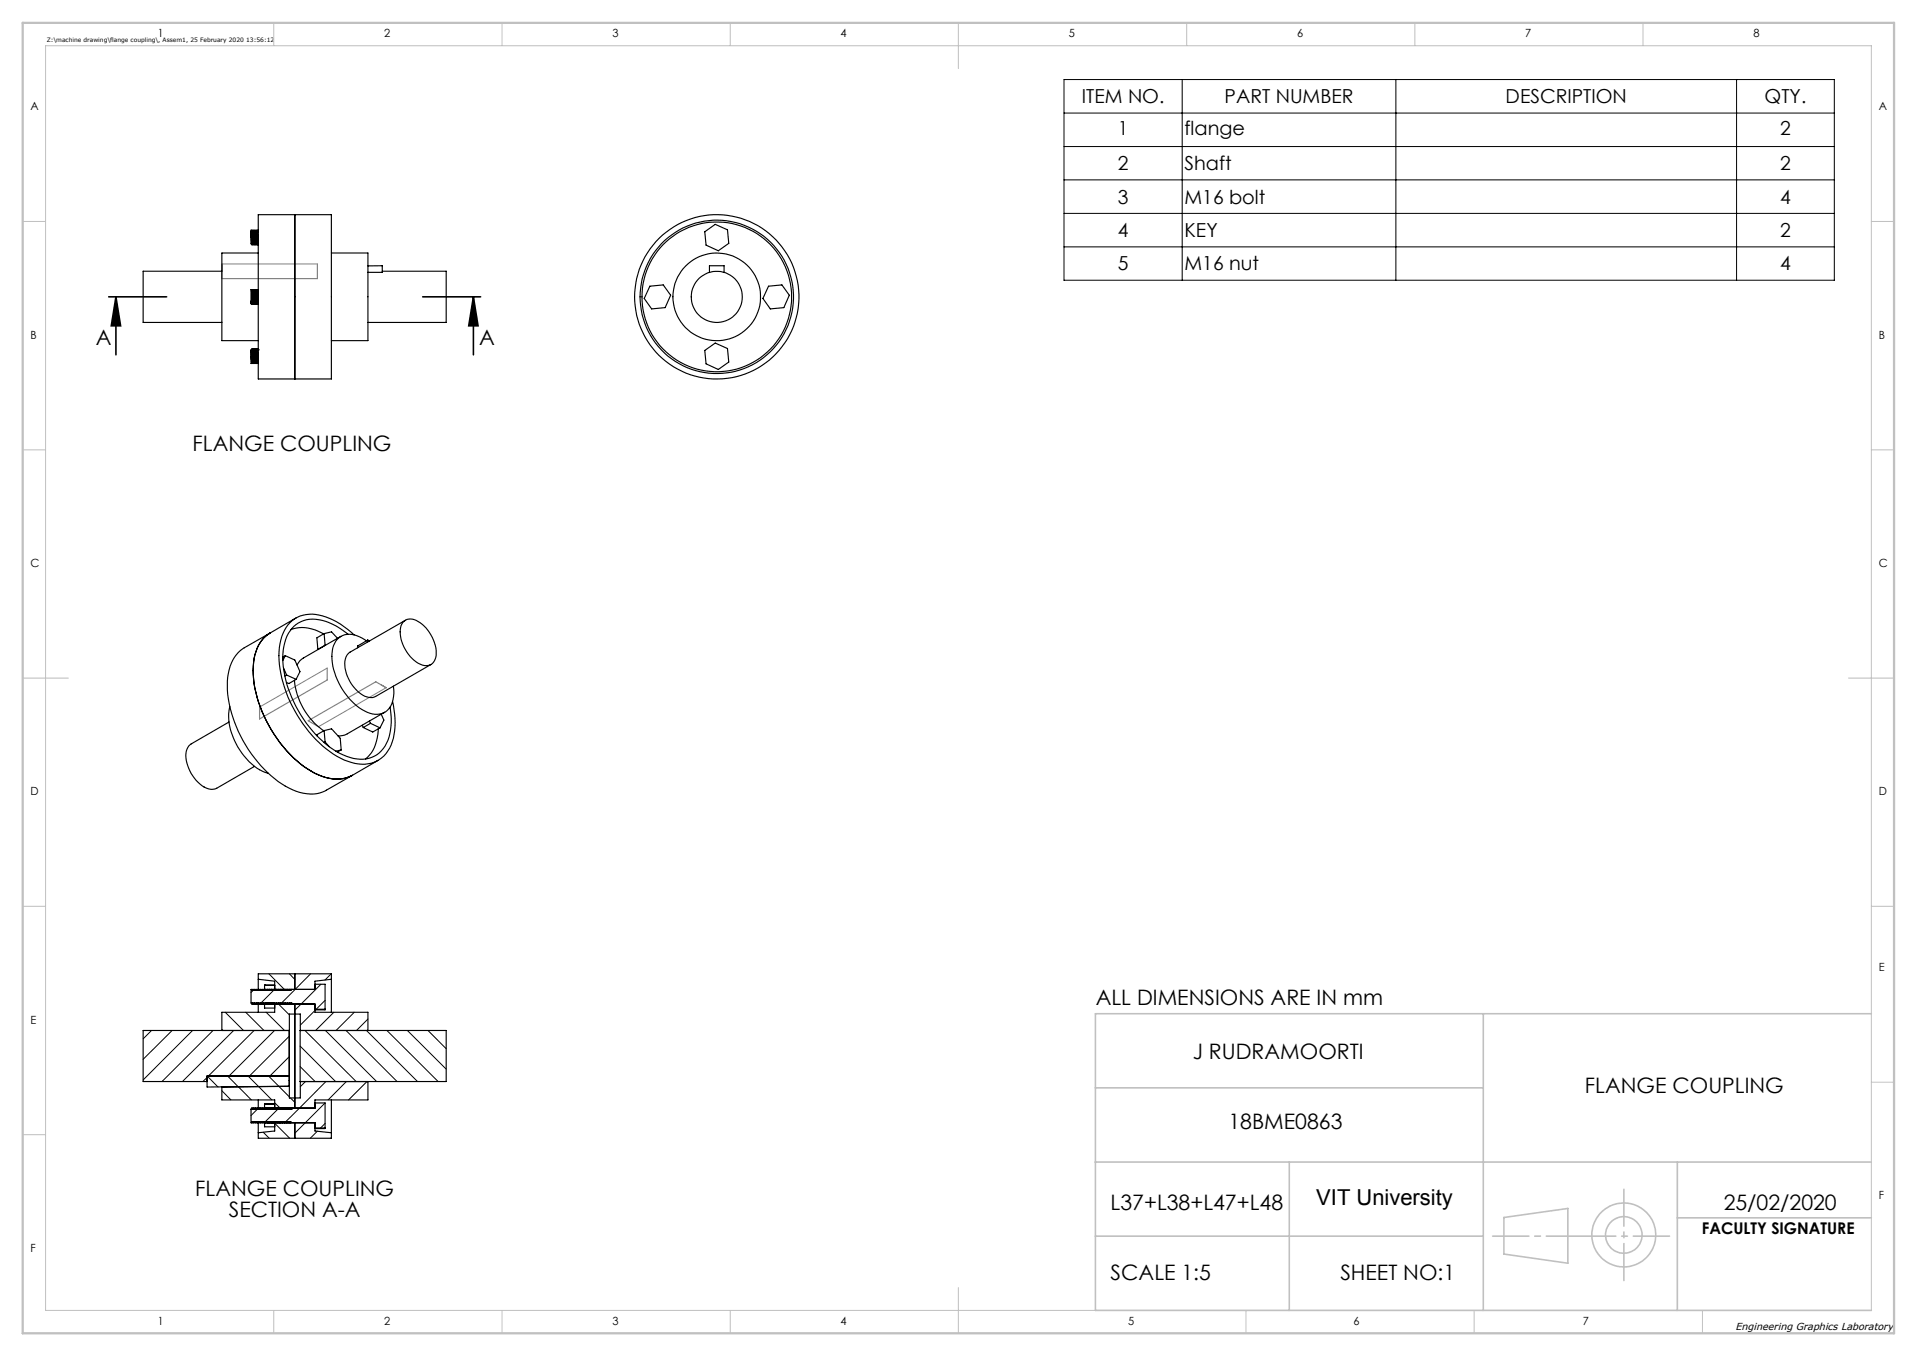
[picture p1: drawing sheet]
<svg xmlns="http://www.w3.org/2000/svg" width="420mm" height="297mm" viewBox="0 0 420 297" stroke-linecap="round" stroke-linejoin="round" font-family="sans-serif">
<path d="M23.8 65h12.7M25.4 65l1 6.4h-2zM25.4 65v12.7M92.6 65h12.7M103.7 65l1 6.4h-2zM103.7 65v12.7" fill="none" stroke="#000" stroke-width=".35"/>
<g fill="none" stroke="#c0c0c0" stroke-width=".35">
<path d="M240 238.3h85M325 222v65M410 222h-170v65h170M240 254.5h170M282.5 254.5v32.5M367.5 254.5v32.5M240 270.8h85M329.5 266.7l14-2v12l-14-2zM367.5 266.7h42.5"/>
<circle cx="355.8" cy="270.5" r="7"/>
<circle cx="355.8" cy="270.5" r="4"/>
</g>
<g fill="none" stroke="#000" stroke-width=".22">
<path d="M233.1 17.4h168.8v44h-168.8zM259 17.4v44M305.8 17.4v44M380.5 17.4v44M233.1 32.1h168.8M233.1 39.4h168.8M233.1 24.8h168.8M233.1 46.7h168.8M233.1 54.1h168.8M55.6 216.8l-.6 .6M58.9 213.3l3.4 3.4M60.1 216.7l-2.9 3"/>
<path d="M60.1 216.7h.1M60.2 216.7h.1M61 219.9l2.4 2.4M63.4 213.3l1.2 1.2M68.1 213.3l-6.5 6.5M70.3 215.6l-5.7 5.7M71.2 219.1l-1.9 1.9M72.6 213.3l-1.4 1.4M33.2 225.7l-1.8 1.8M37.7 225.7l-6.3 6.3M42.2 225.7l-10.8 10.8M45.4 236l-.9 .9"/>
<path d="M45.4 235.7l2.4 2.4M46.7 225.7l-11.2 11.2M48.6 238.9l2 2M48.6 225.5l.3 .2M49.4 221.7l3.9 4M49.9 235.7l5.2 5.2M51.2 225.7l-11.2 11.2M53.8 221.7l4 4M54.4 235.7l2.3 2.3M55.7 225.7l-10.1 10M56.7 238l2.8 2.9M58.3 221.7l4 4"/>
<path d="M58.8 235.7l4.6 4.5M60.1 225.7l-9.9 10M63.4 227l-8.8 8.7M63.4 231.5l-4.3 4.2M63.4 235.7h.1M65.8 233.6l3.2 3.3M65.8 229.1l7.7 7.8M66.8 225.7l11.2 11.2M66.9 236.9l-1.1 1.1M69 221.3l-3.2 3.2M71.3 225.7l11.2 11.2M71.4 236.9l-8.9 8.8"/>
<path d="M73.1 221.7l-4 4M75.8 225.7l11.2 11.2M75.9 236.9l-4 4M77.6 221.7l-4 4M80.3 225.7l11.2 11.2M80.4 236.9l-4 4M80.6 223.2l-2.5 2.5M84.8 225.7l11.2 11.2M89.3 225.7l8.5 8.5M93.8 225.7l4 4M56.6 242.8l-1.6 1.5M57.7 248l1.3 1.3"/>
<path d="M58 245.8l-.1 .1M60.2 241.5l1.2 1.2M60.2 246l3.3 3.3M61 242.8l-2.9 2.9M63.6 240.5l1 .9M64.6 245.9h.1M69.5 247.8l-1.5 1.5M71.2 241.6l-6.6 6.6M71.2 246.1l-1 .9M72.6 249.2l-.1 .1"/>
</g>
<g fill="none" stroke="#c0c0c0" stroke-width=".22">
<path d="M10 10h400v277h-400zM60 5v5M110 5v5M160 5v5M210 5v10M260 5v5M310 5v5M360 5v5M5 48.5h5M410 48.5h5M5 98.5h5M410 98.5h5"/>
<path d="M5 148.5h10M405 148.5h10M5 198.5h5M410 198.5h5M410 237h5M5 248.5h5M60 287v5M110 287v5M160 287v5M210 282v10M273 287v5M323 287v5"/>
<path d="M373 287v5"/>
</g>
<path d="M327 270.8h38.8" fill="none" stroke="#c0c0c0" stroke-width=".35" stroke-dasharray="15.2 1.3 1.3 1.3" stroke-dashoffset="7.3"/>
<path d="M355.8 260.5v20" fill="none" stroke="#c0c0c0" stroke-width=".35" stroke-dasharray="15.2 1.3 1.3 1.3" stroke-dashoffset="7.1"/>
<path d="M5 5h410v287h-410z" fill="none" stroke="#c0c0c0" stroke-width=".5"/>
<path d="M48.6 57.8h20.9M71.7 146.3l-14.8 8.6M84.6 150.6l-14.8 8.6" fill="none" stroke="#808080" stroke-width=".22"/>
<path d="M48.6 57.8v3.2h20.9v-3.2M71.7 146.3v2.6l-14.8 8.6v-2.6M83.5 150l1.1 .6-2.3-1.3-14.8 8.6 2.3 1.3" fill="none" stroke="#808080" stroke-width=".25"/>
<path d="M103.7 65l1 6.4h-2zM25.4 65l1 6.4h-2z" fill="#000"/>
<g fill="none" stroke="#000" stroke-width=".25">
<path d="M48.6 59.4h-17.2v11.2h17.2M55 50.9v2.5h.1M55 50.7l.1 2.9h.3M55 50.9l.1 1.1M55 50.7v.2M55.2 50.6h.2M55.2 50.4h-.2v.3M55.2 50.4l.2 3.2v-.2M55.2 52l.2 1.4M55.3 50.6l.1-.2 .1 3.1 .3 .1M55.4 53.4h.1M55.4 50.7l.1 1.3"/>
<path d="M55.4 50.4h.2M55.6 50.6h.2v-.2l.1 3.1 .3 .1M55.6 50.4l.2 3.2v-.2M55.7 52l.1 1.4M55.8 53.4h.1M55.8 50.7v1.3M55.8 50.4h.2M56 50.6h.2v-.2l.1 3.2h.3M56 50.4l.2 3.2v-.2M56.1 52l.1 1.4h.1M56.2 50.7l.1 1.3M56.2 50.4h.2"/>
<path d="M56.4 50.6h.2v-.2v.3M56.4 50.4l.2 3.2-.2-1.6M56.6 50.7v.2M56.6 50.4h.1M56.6 47h16v36h-16zM56.6 55.4h-8v19.2h8M64.6 47v36zM72.6 55.4h8v19.2h-8M80.6 58.2h3.1v1.5h-3.1M83.7 59.4h14.1v11.2h-17.2M154.4 50.8l2.3-1.7 2.7 1.2 .3 3-2.3 1.6-2.7-1.2zM155.4 59.7v-1.5h3.2v1.5"/>
<path d="M55 76.7l.2-.3 .1 3.1 .3 .1M55 66l.1-2.6 .1 3.2v-.2h.2M55 76.7v2.9h.2M55 76.7l.2 2.9v-.2M55 66l.1 .6M55 66v.4M55.1 78l.1 1.4M55.1 66.6h.1M55.1 63.6h.1M55.2 79.4h.1M55.2 65h.1M55.2 76.7v1.3"/>
<path d="M55.2 65v1.4M55.2 76.4h.2M55.2 63.6l.1-.2 .2 3.2M55.2 63.4l.3 .1 .1 3.1 .1-.2M55.2 63.6l.2 1.4M55.4 76.4l.2 3.2v-.2M55.4 76.6h.2v-.2l.1 3.2h.3M55.5 78l.1 1.4h.1M55.5 66.6h.2M55.5 63.6h.2M55.6 65h.1M55.6 76.7l.1 1.3"/>
<path d="M55.6 65l.1 1.4M55.6 76.4h.2M55.6 63.6l.1-.2 .1 3.2M55.7 66.4h.1M55.7 63.4h.2l.2 3.2v-.2M55.7 63.6l.1 1.4M55.8 76.6h.2v-.2l.1 3.1 .3 .1M55.8 76.4l.2 3.2v-.2M55.8 78l.2 1.4h.1M55.8 66.6h.3M55.9 63.6h.2M56 65h.1"/>
<path d="M56 76.7l.1 1.3M56 65l.1 1.4M56 76.4h.2M56 63.6l.1-.2 .2 3.2M56.1 66.4h.1M56.1 63.4h.2v.3l.1 2.9v-.2h.2M56.1 63.6l.1 1.4M56.2 76.4l.2 3.2v-.2M56.2 76.6h.2v-.2l.2 3.2M56.3 78l.1 1.4M56.3 66.6h.1M56.3 63.6h.1"/>
<path d="M56.4 79.4h.1M56.4 65h.1M56.4 76.7v1.3M56.4 65v1.4M56.4 76.4h.2M56.4 63.6l.1-.2 .1 2.6M56.4 63.6l.2 1.4M56.4 63.4h.2M56.6 76.4v.3M56.6 76.6h.1M142.4 62.7l2.9-.3 1.6 2.3-1.2 2.7-2.9 .3-1.7-2.3zM154.4 76.8l2.3-1.7 2.7 1.2 .3 3-2.3 1.6-2.7-1.2z"/>
<path d="M168.4 62.7l2.9-.3 1.6 2.3-1.2 2.7-2.9 .3-1.7-2.3zM59.2 138.6a8.4 8.4 0 0 0-3.7 7.4 26.5 26.5 0 0 0 5.8 16.7 20.9 20.9 0 0 0 10 7.6 7.7 7.7 0 0 0 5.9-.5M59.2 138.6l-5.7 3.3a8.6 8.6 0 0 0-3.7 7.3 27.8 27.8 0 0 0 10.3 21.3 11.8 11.8 0 0 0 9.9 3.2l1.2-.5 6-3.4M63.7 137.9a8.2 8.2 0 0 1 7.2 .9M64.8 135.4l-5.6 3.2M71 138.8l1.6-.4 1.3 1.4M71 138.8l.2 2.5M71 138.8l-1.6 .9 .2 2.5M74.7 139.4l-8.3 4.7-.7 .6-.6 1M76.3 138.9a11.8 11.8 0 0 0-9.2-3.2 6.7 6.7 0 0 0-4.9 5.9 21.8 21.8 0 0 0 3.2 14.1 22.4 22.4 0 0 0 10.6 10 6.6 6.6 0 0 0 8-1.7 12.1 12.1 0 0 0 1.5-9.1M77.6 139.1a14.4 14.4 0 0 0-9.9-4.6 6.6 6.6 0 0 0-6.2 5.7 21.7 21.7 0 0 0 2.5 14.5 25.3 25.3 0 0 0 11.4 11.8 8.1 8.1 0 0 0 7.7-.1 8.5 8.5 0 0 0 3.4-7.2v-2.8l-.5-2.7M88.3 136.3a2.66 2.66 0 0 1 3.8 .1 8.4 8.4 0 0 1 3.4 7.5 2.35 2.35 0 0 1-3.9 1.4 8.2 8.2 0 0 1-3.7-8.3z"/>
<path d="M88.8 135.9l-12.1 6.9a3.6 3.6 0 0 0-1 4.1 8.1 8.1 0 0 0 4.7 5.7l1.2 .2 .7-.3 12.1-6.9M50.2 158.1l-8.3 4.8a3.6 3.6 0 0 0-.9 4.2 7.8 7.8 0 0 0 5 5.8h.8l.7-.3 8.3-4.8M50.3 154.8a13.2 13.2 0 0 0 3.7 11.4 9.2 9.2 0 0 0 4.8 3.2M62.1 146.3l.7 1.5M62.5 143.6l-.5 1M62.5 143.6l2.1 1 1.1 2.5-.8 1.7M62.5 143.6l-.6 .3M62.8 147.8l2.1 1M62.8 147.8l-.4 .3M64.5 149a15.1 15.1 0 0 0 6.4 11.1M64.9 148.8l-1.6 .9-.5-.2M69.6 142.2l.1 .1"/>
<path d="M71.2 141.3l.1 .1M71.2 141.3l-1.6 .9M78.4 141.5v.4M78.4 141.5h.1M79.4 158.9l.2 .4M79.6 159.3l2.1 1 1.6-.9M80.3 140.4a5.3 5.3 0 0 0-5.7-1 5.1 5.1 0 0 0-1.9 5.1 14.7 14.7 0 0 0 7.8 11.5 3.8 3.8 0 0 0 5.7-3.4v-2.3M80.6 140.2v.4M80.6 140.2l.3 .2M80.6 140.2l-2.2 1.3M80.9 157.9l.3 .5M81.2 158.4l2.1 1"/>
<path d="M81.2 158.4l-1.6 .9M82.9 159.6a8.6 8.6 0 0 1-2.8 6.6M83.5 156.5l.6 1.2-.8 1.7M84.3 156l-8.4 4.8-.9 .3-1 .1M71 160l.2 2.5M71 160l1.6-.4 1.9 2.1 .3 2.5M71 160l-1.6 .9 .1 .3M71.2 162.5l.9 1M71.2 162.5l-.2 .2M74.8 164.2l-1.2 .3M74.8 164.2l-.9 .5M82.8 166.5l-5.6 3.3"/>
<path d="M55.4 216.7l.4 .2M55.4 219.7l.4 .2M55.4 219.7v.2M55.4 216.7v.2l-.4-.2v3l.4 .2M55.4 216.7l-.1 .2M55.8 216.7v.2M55.8 216.7l.4 .2M55.8 219.7l.4 .2M55.8 219.7v.2M55.8 216.7l-.1 .2M56.2 216.7v.2M56.2 216.7l.4 .2"/>
<path d="M56.2 219.9v-.2l.4 .2M56.2 216.7l-.1 .2M56.2 219.7v.2M56.6 216.7v.2M56.6 216.7l.4 .2M56.6 219.9v-.2l.4 .2M56.6 216.7l-.1 .2M56.6 219.9v-.2v2M56.6 214.5v2.2M56.6 214.5l3.6 .4v1.8M56.6 214.5v-1.2h16v1.2M57 216.7v.2"/>
<path d="M57 216.7l.4 .2M57 219.7l.4 .2M57 219.7v.2M57 216.7l-.1 .2M57.4 216.7v.2M57.4 216.7l.3 .2M57.4 219.9v-.2l.3 .2M57.4 216.7l-.1 .2M57.4 219.7v.2M57.7 216.7h.6v.2M57.7 216.7v.2M57.7 219.9v-.2h.3v.2"/>
<path d="M57.8 219.7l-.1 .2M58 215.8h.1M58 215.8v1.1h.2v-.2l-.1 .2M58 219.9v.9h2.2M58 215.8h2.2M58.3 219.7v.2M58.3 219.7h-.2v.2M58.3 216.9h.2M58.3 216.9h.3M58.3 219.7l-.3 .2M58.5 216.7v.2M58.5 219.7v.2h-.2"/>
<path d="M58.5 219.7h.2v.2M58.5 216.7l.4 .2M58.6 219.7h.2v.2M58.6 216.7l-.1 .1M58.7 216.7v.2h.2M58.8 219.7l-.1 .2M58.9 219.7h.2v.2M58.9 216.7v.2M58.9 219.7v.2h-.2M58.9 216.7h.3v.2h.2v-.2l-.1 .1M58.9 219.7h.3v.2M58.9 216.7v.1"/>
<path d="M59.1 216.7v.2h.2v-.2h.2v.2M59.2 219.7l-.1 .2M59.5 219.7v.2M59.5 216.9h.2v-.2l.4 .2M59.5 219.7h-.2v.2M59.5 219.9h.3v-.2h.2v.2M59.5 219.7h-.1v.2h-.3M59.7 219.9v-.2h.2v.2M59.7 216.8l.1-.1v.2h-.3M59.9 216.7v.2h.2M59.9 219.9h9.1v1.8h11.6v4M60 219.7l-.1 .2"/>
<path d="M60.1 216.7v.2M60.1 216.7v.1M60.4 219.9v-.2h-.3l.1 2h-11.6v4M60.4 216.7v.2h.2v-.2l-.1 .2M60.6 219.7v.2v-.2h.1v.2M60.7 216.7v.2h.3v-.2l-.1 .2M61 219.7v.2v-.2h.2v.2M61.2 216.7v.2h.1v-.2v.2M61.4 219.7l-.1 .2v-.2h.3v.2M61.6 216.7v.2h.2v-.2l-.1 .2M61.8 219.7h.1v.2M61.8 219.7v.2z"/>
<path d="M61.9 216.7v.2h.3v-.2l-.1 .2M62.2 219.7h.2v.2M62.2 219.7v.2zM62.4 216.7v.2h.1v-.2v.2M62.6 219.7l-.1 .2v-.2h.3v.2M62.8 216.7v.2h.2v-.2l-.1 .2M63 219.7h.1v.2M63 219.7v.2zM63.1 216.7v.2h.3v-.2l-.1 .2M63.4 219.7h.2v.2M63.4 219.7v.2zM63.6 216.7v.2h.1v-.2v.2"/>
<path d="M63.7 219.7h.3v.2M63.7 219.7v.2zM64.6 213.3v3.4M64.6 219.9v2.2M69 215.6h2.2v5.6h-2.2M72.6 214.5v7.2M72.6 214.5l-3.6 .4v1.8h-8.9M48.6 238.1v2.8h11.6v2M48.6 238.1h.1M63.4 235.7h-18v2.4l18-.2-14.8 .2M63.4 236.7h.1M63.4 236.7v-11h-32v11.2h14"/>
<path d="M63.4 222.1h2.4v18.4h-2.4zM64.6 222.1v18.4M65.8 225.7h32v11.2h-32M69 221h2.2M80.6 236.9v4h-11.6v1.8h-9.1v.2h-.2v-.2M55 242.9h.1M55 242.9h.2M55 242.9v3h.2M55.2 245.7l.4 .2M55.2 245.7v.2M55.2 242.7v.2M55.2 242.7l.4 .2"/>
<path d="M55.2 242.7l-.1 .2M55.6 242.7l.4 .2M55.6 245.9v-.2l.4 .2M55.6 242.7v.2M55.6 242.7l-.1 .2M55.6 245.7v.2M56 242.7v.2M56 242.7l.4 .2M56 245.9v-.2l.4 .2M56 242.7l-.1 .2M56 245.7v.2M56.4 242.7v.2"/>
<path d="M56.4 242.7l.4 .2M56.4 245.7l.4 .2M56.4 245.7v.2M56.4 242.7l-.1 .2M56.6 245.9v2.2M56.6 240.9v2M56.6 248.1v1.2h16v-1.2M56.8 242.7v.2M56.8 242.7l.3 .2M56.8 245.9v-.2l.3 .2M56.8 242.7l-.1 .2M56.8 245.7v.2"/>
<path d="M57.1 242.7v.2M57.1 242.7h.3v.2h.2v-.2M57.1 245.9v-.2l.5 .2M57.2 245.7l-.1 .2M57.6 245.7h.1v.2h.6v-.2M57.6 242.7l.4 .2M57.6 245.7v.2M57.6 242.7l-.1 .2M58 241.8h.1M58 242.7v.2M58 242.7l.3 .2M58 242.7l-.1 .2"/>
<path d="M58 245.9v.9h2.2M58 241.8v.9M58 241.8h2.2M58 245.7v.2M58.1 242.7v.2h.2M58.2 245.7v.2M58.2 245.7h-.2v.2M58.2 245.7h-.2M58.3 242.7h.2v.2M58.3 245.7h.2M58.3 242.7v.2M58.3 245.7h.3"/>
<path d="M58.3 242.7v.1M58.5 242.9l.4-.2v.2M58.5 245.7v.2M58.6 245.7l-.1 .2M58.7 242.8l.1-.1v.2h-.2M58.9 245.7h-.2v.2M58.9 242.9h.2v-.2h.3v.2h.1M58.9 245.7v.2M58.9 245.9h.3v-.2h.2v.2M58.9 245.7h-.1v.2h-.3M59.1 245.9v-.2h.2v.2M59.1 242.8l.1-.1v.2h-.3"/>
<path d="M59.3 242.7v.2h.2M59.4 245.7l-.1 .2M59.5 245.7h.2v.2M59.5 245.7v.2h-.2M59.5 242.7v.2M59.5 242.7h.3v.2h.2v-.2l-.1 .1M59.5 245.7h.3v.2M59.5 242.7v.1M59.8 245.7l-.1 .2M60.1 245.7h-.2v.2M60.1 245.7v.2M60.1 242.7v.2h.3v-.2l-.1 .2"/>
<path d="M60.1 245.7h-.1v.2h-.3M60.1 245.9h8.9v1.8l3.6 .4M60.2 245.9v1.8l-3.6 .4M60.4 245.7v.2v-.2h.2v.2M60.6 242.7v.2h.1v-.2v.2M60.8 245.7l-.1 .2v-.2h.3v.2M61 242.7v.2h.2v-.2l-.1 .2M61.2 245.7h.1v.2M61.2 245.7v.2zM61.3 242.7v.2h.3v-.2l-.1 .2M61.6 245.7v.2v-.2h.2v.2M61.8 242.7v.2h.1v-.2v.2"/>
<path d="M62 245.7l-.1 .2v-.2h.3v.2M62.2 242.7v.2h.2v-.2l-.1 .2M62.4 245.7h.1v.2M62.4 245.7v.2zM62.5 242.7v.2h.3v-.2l-.1 .2M62.8 245.7h.2v.2M62.8 245.7v.2zM63 242.7v.2h.1v-.2v.2M63.2 245.7l-.1 .2v-.2h.3v.2M63.4 242.7v.2h.2v-.2l-.1 .2M63.6 245.7h.1v.2M63.6 245.7v.2z"/>
<path d="M63.7 242.7v.2h.3v-.2l-.1 .2M64.6 240.5v2.2M64.6 245.9v3.4M69 241.6h2.2v5.6h-2.2M69 247h2.2M72.6 240.9v7.2"/>
<circle cx="157" cy="65" r="9.6"/>
<circle cx="157" cy="65" r="16.8"/>
<circle cx="157" cy="65" r="18"/>
<circle cx="157" cy="65" r="5.6"/>
<circle cx="157" cy="65" r="16.4"/>
</g>
<text font-size="4.8" x="288.4" y="264">VIT University</text>
<g font-size="4.7">
<text x="21" y="75.6">A</text>
<text x="105" y="75.6">A</text>
<text x="42.2" y="98.7">FLANGE COUPLING</text>
<text x="240.1" y="220.2">ALL DIMENSIONS ARE IN mm</text>
<text x="261.3" y="231.9">J RUDRAMOORTI</text>
<text x="347.3" y="239.4">FLANGE COUPLING</text>
<text x="269.2" y="247.3">18BME0863</text>
<text x="42.8" y="262">FLANGE COUPLING</text>
<text x="50.1" y="266.5">SECTION A-A</text>
<text x="243.3" y="264.9">L37+L38+L47+L48</text>
<text x="377.7" y="264.9">25/02/2020</text>
<text x="243.3" y="280.3">SCALE 1:5</text>
<text x="293.7" y="280.3">SHEET NO:1</text>
</g>
<g font-size="4.2">
<text x="237" y="22.6">ITEM NO.</text>
<text x="268.3" y="22.6">PART NUMBER</text>
<text x="329.9" y="22.6">DESCRIPTION</text>
<text x="386.6" y="22.6">QTY.</text>
<text x="244.9" y="29.5">1</text>
<text x="259.5" y="29.5">flange</text>
<text x="390" y="29.5">2</text>
<text x="244.9" y="37.3">2</text>
<text x="259.5" y="37.3">Shaft</text>
<text x="390" y="37.3">2</text>
<text x="244.9" y="44.6">3</text>
<text x="259.5" y="44.6">M16 bolt</text>
<text x="390" y="44.6">4</text>
<text x="244.9" y="51.9">4</text>
<text x="259.5" y="51.9">KEY</text>
<text x="390" y="51.9">2</text>
<text x="244.9" y="59.2">5</text>
<text x="259.5" y="59.2">M16 nut</text>
<text x="390" y="59.2">4</text>
</g>
<text font-size="3.5" x="372.9" y="270.3">FACULTY SIGNATURE</text>
<g font-size="2.5">
<text x="34.6" y="8.2">1</text>
<text x="84.2" y="8.2">2</text>
<text x="134.2" y="8.2">3</text>
<text x="184.2" y="8.2">4</text>
<text x="234.2" y="8.2">5</text>
<text x="284.2" y="8.2">6</text>
<text x="334.2" y="8.2">7</text>
<text x="384.2" y="8.2">8</text>
<text x="6.7" y="24.2">A</text>
<text x="411.7" y="24.2">A</text>
<text x="6.7" y="74.2">B</text>
<text x="411.7" y="74.2">B</text>
<text x="6.7" y="124.2">C</text>
<text x="411.7" y="124.2">C</text>
<text x="6.7" y="174.2">D</text>
<text x="411.7" y="174.2">D</text>
<text x="411.7" y="212.7">E</text>
<text x="6.7" y="224.2">E</text>
<text x="411.7" y="262.7">F</text>
<text x="6.7" y="274.2">F</text>
<text x="34.6" y="290.2">1</text>
<text x="84.2" y="290.2">2</text>
<text x="134.2" y="290.2">3</text>
<text x="184.2" y="290.2">4</text>
<text x="247.2" y="290.2">5</text>
<text x="296.5" y="290.2">6</text>
<text x="346.8" y="290.2">7</text>
</g>
<text font-size="2.2" x="380.2" y="291.4">Engineering Graphics Laboratory</text>
<text font-size="1.3" x="10.2" y="9.3">Z:\machine drawing\flange coupling\, Assem1, 25 February 2020 13:56:12</text>
</svg>
